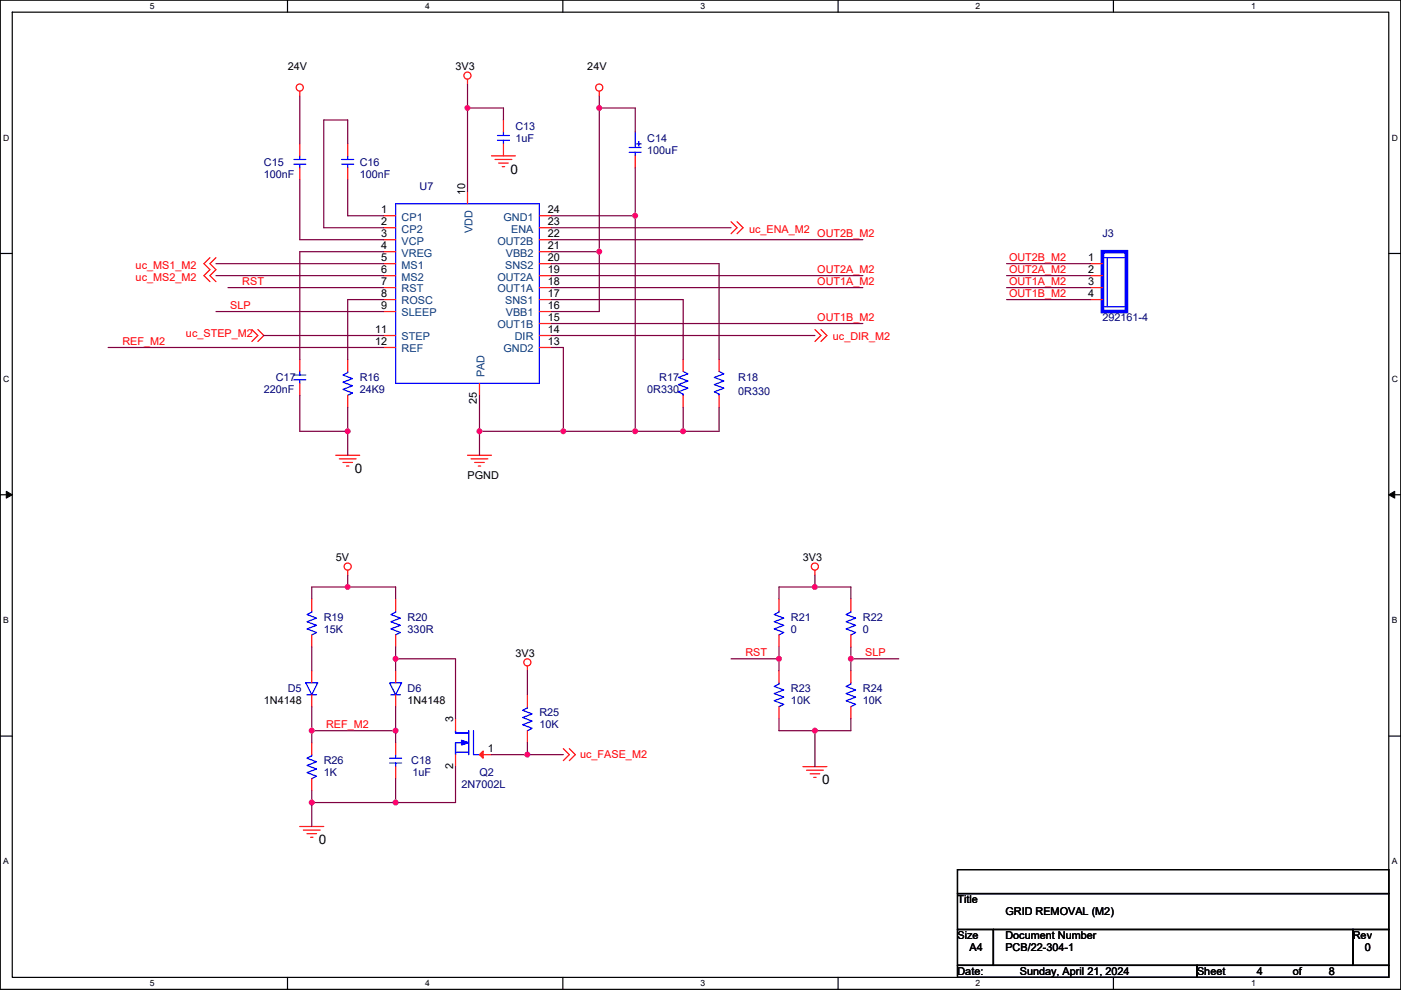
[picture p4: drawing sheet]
<svg xmlns="http://www.w3.org/2000/svg" width="297mm" height="210mm" viewBox="0 0 297 210" stroke-linecap="round" stroke-linejoin="round" font-family="sans-serif">
<path d="M.1 0h296.9v209.8h-296.9zM2.6 2.6h291.8v204.7h-291.8z" fill="none" stroke="#000" stroke-width=".25"/>
<g fill="#fff">
<path d="M31.8 .3h1v2h-1z"/>
<path d="M31.8 207.6h1v2h-1z"/>
</g>
<path d="M61 0v2.6M61 207.3v2.5" fill="none" stroke="#000" stroke-width=".25"/>
<g fill="#fff">
<path d="M90.1 .3h1v2h-1z"/>
<path d="M90.1 207.6h1v2h-1z"/>
</g>
<path d="M119.3 0v2.6M119.3 207.3v2.5" fill="none" stroke="#000" stroke-width=".25"/>
<g fill="#fff">
<path d="M148.5 .3h1v2h-1z"/>
<path d="M148.5 207.6h1v2h-1z"/>
</g>
<path d="M177.7 0v2.6M177.7 207.3v2.5" fill="none" stroke="#000" stroke-width=".25"/>
<g fill="#fff">
<path d="M206.9 .3h1v2h-1z"/>
<path d="M206.9 207.6h1v2h-1z"/>
</g>
<path d="M236.1 0v2.6M236.1 207.3v2.5" fill="none" stroke="#000" stroke-width=".25"/>
<g fill="#fff">
<path d="M265.2 .3h1v2h-1z"/>
<path d="M265.2 207.6h1v2h-1z"/>
<path d="M.7 28.2h1.3v2h-1.3z"/>
<path d="M295.1 28.2h1.3v2h-1.3z"/>
<path d="M.7 79.4h1.3v2h-1.3z"/>
<path d="M295.1 79.4h1.3v2h-1.3z"/>
</g>
<path d="M.1 53.8h2.5M294.4 53.8h2.6" fill="none" stroke="#000" stroke-width=".25"/>
<g fill="#fff">
<path d="M.7 130.5h1.2v2.1h-1.2z"/>
<path d="M295.1 130.5h1.2v2.1h-1.2z"/>
</g>
<path d="M.1 104.9h2.5M294.4 104.9h2.6" fill="none" stroke="#000" stroke-width=".25"/>
<path d="M1.3 104.2l1.3 .7-1.3 .8zM294.4 104.9l1.3-.7v1.5z" fill="#000" stroke="#000" stroke-width=".21"/>
<g fill="#fff">
<path d="M.7 181.7h1.2v2h-1.2z"/>
<path d="M295.1 181.7h1.2v2h-1.2z"/>
</g>
<path d="M.1 156.1h2.5M294.4 156.1h2.6M203 184.4h91.4v5.1h-91.4zM203 189.5h91.4v7.6h-91.4zM203 197.1h7.6v7.7h-7.6zM210.6 197.1h76.2v7.7h-76.2zM286.8 197.1h7.6v7.7h-7.6zM203 204.8h50.8v2.5h-50.8zM253.8 204.8h40.6v2.5h-40.6z" fill="none" stroke="#000" stroke-width=".25"/>
<g fill="none" stroke="#f00" stroke-width=".25">
<path d="M63.6 19.3v1.1M99.1 16.8v1M127.1 19.3v1.1M63.6 35.6v2.5M63.6 30.5v2.6M73.7 35.6v2.5M73.7 30.5v2.6M104.2 33.1h5.1M105 33.8h3.5M105.7 34.6h2.1M106.5 35.3h.5M106.7 30.5v2.6"/>
<path d="M106.7 25.4v2.6M134.7 28h.1M134.7 33.1v2.5M44.5 54.7l-1.3 1.2 1.3 1.3-1.3 1.3 1.3 1.2M45.8 54.7l-1.3 1.2 1.3 1.3-1.3 1.3 1.3 1.2M81.3 45.8h2.6M81.3 48.3h2.6M81.3 50.8h2.6M81.3 53.4h2.6M81.3 55.9h2.6M81.3 58.5h2.6M99.1 40.7v2.5"/>
<path d="M114.4 45.8h2.5M114.4 48.3h2.5M114.4 50.8h2.5M114.4 53.4h2.5M114.4 55.9h2.5M114.4 58.5h2.5M155 47l1.3 1.3-1.3 1.3M156.3 47l1.2 1.3-1.2 1.3M231.2 55.9h2.5M231.2 58.5h2.5M53.4 69.9l1.3 1.3-1.3 1.2M54.7 69.9l1.2 1.3-1.2 1.2"/>
<path d="M63.6 76.2v2.6M73.7 76.2v2.6M81.3 61h2.6M81.3 63.5h2.6M81.3 66.1h2.6M81.3 71.2h2.6M81.3 73.7h2.6M114.4 61h2.5M114.4 63.5h2.5M114.4 66.1h2.5M114.4 68.6h2.5M114.4 71.2h2.5"/>
<path d="M114.4 73.7h2.5M144.8 76.2v2.6M152.5 76.2v2.6M172.8 69.9l1.3 1.3-1.3 1.2M174.1 69.9l1.2 1.3-1.2 1.2M231.2 61h2.5M231.2 63.5h2.5M63.6 81.3v2.6M71.2 96.6h5.1M71.9 97.3h3.6M72.7 98.1h2M73.5 98.8h.5"/>
<path d="M73.7 83.9v2.5M99.1 96.6h5.1M99.9 97.3h3.5M100.6 98.1h2.1M101.4 98.8h.5M101.7 81.3v2.6M144.8 83.9v2.5M152.5 83.9v2.5M66.1 134.7v2.5M66.1 127v2.6M73.7 120.9v1.1M83.9 134.7v2.5"/>
<path d="M83.9 127v2.6M165.2 134.7v2.5M165.2 127v2.6M172.8 120.9v1.1M180.4 134.7v2.5M180.4 127v2.6M66.1 157.5v2.6M66.1 142.3v2.5M66.1 147.4v2.5M83.9 142.3v2.5M83.9 147.4v2.5M83.9 157.5v2.6"/>
<path d="M96.6 152.4v2.6M111.8 141.3v1M111.8 155v2.5M111.8 147.4v2.5M119.4 158.8l1.3 1.3-1.3 1.2M120.7 158.8l1.3 1.3-1.3 1.2M165.2 149.9v2.5M165.2 142.3v2.5M180.4 149.9v2.5M180.4 142.3v2.5M63.6 175.3h5M64.3 176.1h3.6"/>
<path d="M65.1 176.8h2M65.8 177.6h.6M66.1 165.1v2.6M83.9 162.6v2.5M96.6 160.1v2.5M101.7 160.1h2.5M170.2 162.6h5.1M171 163.4h3.6M171.8 164.1h2M172.5 164.9h.5"/>
<circle cx="63.5" cy="18.6" r=".76"/>
<circle cx="99.1" cy="16" r=".76"/>
<circle cx="127" cy="18.6" r=".76"/>
<circle cx="73.7" cy="120.2" r=".76"/>
<circle cx="172.8" cy="120.2" r=".76"/>
<circle cx="111.8" cy="140.5" r=".76"/>
</g>
<g fill="none" stroke="#00f" stroke-width=".25">
<path d="M62.3 34.8h2.5M62.3 33.8h2.5M63.6 33.1v.7M63.6 34.8v.8M72.5 34.8h2.5M72.5 33.8h2.5M73.7 33.1v.7M73.7 34.8v.8M105.5 29.8h2.5M105.5 28.7h2.5M106.7 28v.7M106.7 29.8v.7"/>
<path d="M133.4 31.3h2.6M133.4 32.3h2.6M134.7 32.3v.8M134.7 28v3.3M134.9 30.5h1.1M135.4 30v1M83.9 43.2h30.5v38.1h-30.5zM233.7 54.7h5.1M234.8 54.7v10.4M62.3 79.5h2.5M63.6 78.8v.7M73.7 78.8v.2l-1 .5 2 .8-2 .8 2 .7-2 .8 2 .8-1 .5"/>
<path d="M144.8 78.8l1.1 .5-2.1 .8 2.1 .7-2.1 .8 2.1 .7-2.1 .8 1 .5v.3M152.5 78.8l1 .5-2.1 .8 2.1 .7-2.1 .8 2.1 .7-2.1 .8 1.1 .5v.3M233.7 65.1h5.1M62.3 80.6h2.5M63.6 80.6v.7M66.1 129.6v.2l-1 .5 2 .8-2 .8 2 .7-2 .8 2 .8-1 .5M83.9 129.6v.2l-1 .5 2 .8-2 .8 2 .7-2 .8 2 .8-1 .5M165.2 129.6v.2l-1.1 .5 2.1 .8-2.1 .8 2.1 .7-2.1 .8 2.1 .8-1 .5M180.4 129.6v.2l-1 .5 2 .8-2 .8 2 .7-2 .8 2 .8-1 .5M64.8 144.8h2.6l-1.3 2.6zM65.1 147.4h2M82.6 144.8h2.6l-1.3 2.6z"/>
<path d="M82.9 147.4h2M96.6 159.6h2.8M96.8 159.6h2.3M97.6 157.5h-1v2.6v-2.6h1.5M99.1 155.5h-2.5v-.5v.5h2.8M99.4 155v5.1M100.4 155v5.1h1.3M111.8 149.9v.3l-1 .5 2 .7-2 .8 2 .8-2 .7 2 .8-1 .5M165.2 144.8v.3l-1.1 .5 2.1 .7-2.1 .8 2.1 .8-2.1 .7 2.1 .8-1 .5M180.4 144.8v.3l-1 .5 2 .7-2 .8 2 .8-2 .7 2 .8-1 .5M66.1 160.1v.2l-1 .5 2 .8-2 .7 2 .8-2 .8 2 .7-1 .5M82.6 161.8h2.6"/>
<path d="M82.6 160.8h2.6M83.9 160.1v.7M83.9 161.8v.8"/>
</g>
<path d="M97.9 157l1.5 .5-1.5 .5z" fill-rule="evenodd" fill="#00f" stroke="#00f" stroke-width=".25"/>
<path d="M101.7 160.1l.7-.8v1.5z" fill="#f00" stroke="#f00" stroke-width=".25"/>
<path d="M233.7 53.4h5.1v12.7h-5.1z" fill="none" stroke="#00f" stroke-width=".76"/>
<g fill="none" stroke="#800040" stroke-width=".25">
<path d="M99.1 17.8v5.1M63.6 38.1v12.7h17.7M63.6 20.4v10.1M73.7 30.5v-5.1h-5.1v22.9h12.7M73.7 38.1v7.7h7.6M99.1 22.9v17.8M99.1 22.9h7.6v2.5M127.1 22.9h7.6v5.1M127.1 20.4v2.5M127.1 22.9v30.5M134.7 35.6v10.2M45.8 55.9h35.5"/>
<path d="M45.8 58.5h35.5M81.3 53.4h-17.7v22.8M116.9 50.8h66M116.9 45.8h17.8M116.9 48.3h38.1M116.9 55.9h35.6v20.3M116.9 53.4h10.2M116.9 58.5h66M127.1 53.4v12.7h-10.2M134.7 45.8v45.7M213.4 55.9h17.8M213.4 58.5h17.8"/>
<path d="M22.9 73.7h58.4M45.8 66.1h35.5M48.3 61h33M55.9 71.2h25.4M81.3 63.5h-7.6v12.7M116.9 61h66M116.9 63.5h27.9v12.7M116.9 68.6h66M116.9 71.2h55.9M116.9 73.7h2.5v17.8M213.4 61h17.8M213.4 63.5h17.8"/>
<path d="M63.6 83.9v7.6h10.1M73.7 91.5v5.1M73.7 86.4v5.1M101.7 91.5h17.7M101.7 91.5v5.1M101.7 83.9v7.6M119.4 91.5h15.3M134.7 91.5h10.1M144.8 86.4v5.1M152.5 86.4v5.1h-7.7M66.1 137.2v5.1M73.7 122v2.5"/>
<path d="M73.7 124.5h-7.6v2.5M73.7 124.5h10.2v2.5M83.9 137.2v2.5M83.9 139.7h12.7v12.7M83.9 139.7v2.6M155 139.7h10.2M165.2 137.2v2.5M165.2 139.7v2.6M172.8 122v2.5M172.8 124.5h7.6v2.5M172.8 124.5h-7.6v2.5M180.4 137.2v2.5"/>
<path d="M180.4 139.7v2.6M180.4 139.7h10.2M66.1 155h17.8M66.1 149.9v5.1M66.1 155v2.5M83.9 149.9v5.1M83.9 155v2.5M111.8 142.3v5.1M111.8 157.5v2.6M165.2 152.4v2.6h7.6M172.8 155v7.6M180.4 152.4v2.6h-7.6"/>
<path d="M66.1 170.2h17.8M66.1 167.7v2.5M66.1 170.2v5.1M83.9 165.1v5.1M96.6 162.6v7.6h-12.7M104.2 160.1h7.6M111.8 160.1h7.6"/>
</g>
<g fill="#f0f" stroke="#f0f" stroke-width=".25">
<circle cx="99.1" cy="22.9" r=".5"/>
<circle cx="127" cy="22.9" r=".5"/>
<circle cx="134.7" cy="91.5" r=".5"/>
<circle cx="134.7" cy="45.7" r=".5"/>
<circle cx="127" cy="53.4" r=".5"/>
<circle cx="73.7" cy="91.5" r=".5"/>
<circle cx="144.8" cy="91.5" r=".5"/>
<circle cx="73.7" cy="124.5" r=".5"/>
<circle cx="83.9" cy="139.7" r=".5"/>
<circle cx="83.9" cy="155" r=".5"/>
<circle cx="66.1" cy="155" r=".5"/>
<circle cx="83.9" cy="170.2" r=".5"/>
<circle cx="66.1" cy="170.2" r=".5"/>
<circle cx="101.6" cy="91.5" r=".5"/>
<circle cx="119.4" cy="91.5" r=".5"/>
<circle cx="111.8" cy="160" r=".5"/>
<circle cx="172.8" cy="124.5" r=".5"/>
<circle cx="165.1" cy="139.7" r=".5"/>
<circle cx="180.4" cy="139.7" r=".5"/>
<circle cx="172.8" cy="155" r=".5"/>
</g>
<g font-size="2.8">
<text x="108.3" y="36.8">0</text>
<text x="75.2" y="100.3">0</text>
<text x="174.3" y="166.4">0</text>
<text x="67.6" y="179.1">0</text>
</g>
<g font-size="2.3">
<text x="61" y="14.8">24V</text>
<text x="96.6" y="14.8">3V3</text>
<text x="124.5" y="14.8">24V</text>
<text x="98.6" y="41.4" transform="rotate(-90 98.6 41.4)">10</text>
<text x="80.8" y="45.2">1</text>
<text x="80.8" y="47.8">2</text>
<text x="116.1" y="47.8">23</text>
<text x="116.1" y="45.2">24</text>
<text x="80.8" y="50.3">3</text>
<text x="80.8" y="52.9">4</text>
<text x="116.1" y="50.3">22</text>
<text x="116.1" y="52.9">21</text>
<text x="80.8" y="55.4">5</text>
<text x="80.8" y="57.9">6</text>
<text x="116.1" y="55.4">20</text>
<text x="116.1" y="57.9">19</text>
<text x="230.7" y="55.4">1</text>
<text x="230.7" y="57.9">2</text>
<text x="80.8" y="60.5">7</text>
<text x="80.8" y="63">8</text>
<text x="80.8" y="65.6">9</text>
<text x="116.1" y="63">17</text>
<text x="116.1" y="60.5">18</text>
<text x="116.1" y="65.6">16</text>
<text x="230.7" y="60.5">3</text>
<text x="230.7" y="63">4</text>
<text x="79.6" y="70.6">11</text>
<text x="116.1" y="68.1">15</text>
<text x="116.1" y="70.6">14</text>
<text x="79.6" y="73.2">12</text>
<text x="116.1" y="73.2">13</text>
<text x="101.1" y="85.7" transform="rotate(-90 101.1 85.7)">25</text>
<text x="99.1" y="101.7">PGND</text>
<text x="71.2" y="118.9">5V</text>
<text x="170.2" y="118.9">3V3</text>
<text x="109.3" y="139.3">3V3</text>
<text x="55.9" y="149.4">1N4148</text>
<text x="86.4" y="149.4">1N4148</text>
<text x="96.1" y="153.2" transform="rotate(-90 96.1 153.2)">3</text>
<text x="103.4" y="159.5">1</text>
<text x="96.1" y="163.1" transform="rotate(-90 96.1 163.1)">2</text>
<text x="203" y="191.6">Title</text>
<text x="213.2" y="194.1">GRID REMOVAL (M2)</text>
<text x="203" y="199.2">Size</text>
<text x="205.5" y="201.7">A4</text>
<text x="213.2" y="199.2">Document Number</text>
<text x="213.2" y="201.7">PCB/22-304-1</text>
<text x="286.8" y="199.2">Rev</text>
<text x="289.4" y="201.7">0</text>
<text x="203" y="206.8">Date:</text>
<text x="216.2" y="206.8">Sunday, April 21, 2024</text>
<text x="253.8" y="206.8">Sheet</text>
<text x="266.5" y="206.8">4</text>
<text x="274.1" y="206.8">of</text>
<text x="281.7" y="206.8">8</text>
</g>
<g font-size="2.3" fill="#000080">
<text x="109.3" y="27.5">C13</text>
<text x="55.9" y="35.1">C15</text>
<text x="76.3" y="35.1">C16</text>
<text x="109.3" y="30">1uF</text>
<text x="137.2" y="30">C14</text>
<text x="137.2" y="32.6">100uF</text>
<text x="55.9" y="37.7">100nF</text>
<text x="76.3" y="37.7">100nF</text>
<text x="89" y="40.2">U7</text>
<text x="233.7" y="50.4">J3</text>
<text x="233.7" y="68.1">292161-4</text>
<text x="55.9" y="83.4">220nF</text>
<text x="58.5" y="80.8">C17</text>
<text x="76.3" y="80.8">R16</text>
<text x="76.3" y="83.4">24K9</text>
<text x="137.2" y="83.4">0R330</text>
<text x="139.8" y="80.8">R17</text>
<text x="156.5" y="80.8">R18</text>
<text x="156.5" y="83.9">0R330</text>
<text x="68.6" y="131.6">R19</text>
<text x="86.4" y="131.6">R20</text>
<text x="167.7" y="131.6">R21</text>
<text x="182.9" y="131.6">R22</text>
<text x="68.6" y="134.2">15K</text>
<text x="86.4" y="134.2">330R</text>
<text x="167.7" y="134.2">0</text>
<text x="182.9" y="134.2">0</text>
<text x="61" y="146.9">D5</text>
<text x="86.4" y="146.9">D6</text>
<text x="167.7" y="146.9">R23</text>
<text x="167.7" y="149.4">10K</text>
<text x="182.9" y="146.9">R24</text>
<text x="182.9" y="149.4">10K</text>
<text x="114.4" y="152">R25</text>
<text x="114.4" y="154.5">10K</text>
<text x="68.6" y="162.1">R26</text>
<text x="68.6" y="164.7">1K</text>
<text x="87.2" y="162.1">C18</text>
<text x="87.4" y="164.7">1uF</text>
<text x="97.9" y="167.2">2N7002L</text>
<text x="101.7" y="164.7">Q2</text>
</g>
<g font-size="2.3" fill="#004080">
<text x="85.2" y="46.8">CP1</text>
<text x="106.7" y="46.8">GND1</text>
<text x="85.2" y="49.3">CP2</text>
<text x="85.2" y="51.9">VCP</text>
<text x="100.2" y="49.4" transform="rotate(-90 100.2 49.4)">VDD</text>
<text x="105.4" y="51.9">OUT2B</text>
<text x="108.4" y="49.3">ENA</text>
<text x="85.2" y="54.4">VREG</text>
<text x="85.2" y="57">MS1</text>
<text x="85.2" y="59.5">MS2</text>
<text x="105.4" y="59.5">OUT2A</text>
<text x="107.1" y="57">SNS2</text>
<text x="107.2" y="54.4">VBB2</text>
<text x="85.2" y="62">RST</text>
<text x="85.2" y="64.6">ROSC</text>
<text x="105.4" y="62">OUT1A</text>
<text x="107.1" y="64.6">SNS1</text>
<text x="85.2" y="67.1">SLEEP</text>
<text x="105.4" y="69.7">OUT1B</text>
<text x="107.2" y="67.1">VBB1</text>
<text x="85.2" y="72.2">STEP</text>
<text x="85.2" y="74.7">REF</text>
<text x="106.7" y="74.7">GND2</text>
<text x="109.2" y="72.2">DIR</text>
<text x="102.7" y="80.1" transform="rotate(-90 102.7 80.1)">PAD</text>
</g>
<g font-size="2.3" fill="#f00">
<text x="158.8" y="49.3">uc_ENA_M2</text>
<text x="173.3" y="50.2">OUT2B_M2</text>
<text x="28.8" y="57">uc_MS1_M2</text>
<text x="28.8" y="59.5">uc_MS2_M2</text>
<text x="173.3" y="57.8">OUT2A_M2</text>
<text x="213.9" y="55.3">OUT2B_M2</text>
<text x="213.9" y="57.8">OUT2A_M2</text>
<text x="48.8" y="65.6">SLP</text>
<text x="51.4" y="60.5">RST</text>
<text x="173.3" y="60.4">OUT1A_M2</text>
<text x="213.9" y="60.4">OUT1A_M2</text>
<text x="213.9" y="62.9">OUT1B_M2</text>
<text x="39.4" y="71.4">uc_STEP_M2</text>
<text x="173.3" y="68">OUT1B_M2</text>
<text x="26" y="73.1">REF_M2</text>
<text x="176.6" y="72.2">uc_DIR_M2</text>
<text x="158" y="139.2">RST</text>
<text x="183.4" y="139.2">SLP</text>
<text x="69.1" y="154.4">REF_M2</text>
<text x="123" y="160.8">uc_FASE_M2</text>
</g>
<g font-size="1.8">
<text x="31.8" y="1.9">5</text>
<text x="90.1" y="1.9">4</text>
<text x="148.5" y="1.9">3</text>
<text x="206.9" y="1.9">2</text>
<text x="265.2" y="1.9">1</text>
<text x=".7" y="29.8">D</text>
<text x="295.1" y="29.8">D</text>
<text x=".7" y="81">C</text>
<text x="295.1" y="81">C</text>
<text x=".7" y="132.2">B</text>
<text x="295.1" y="132.2">B</text>
<text x=".7" y="183.3">A</text>
<text x="295.1" y="183.3">A</text>
<text x="31.8" y="209.2">5</text>
<text x="90.1" y="209.2">4</text>
<text x="148.5" y="209.2">3</text>
<text x="206.9" y="209.2">2</text>
<text x="265.2" y="209.2">1</text>
</g>
</svg>
